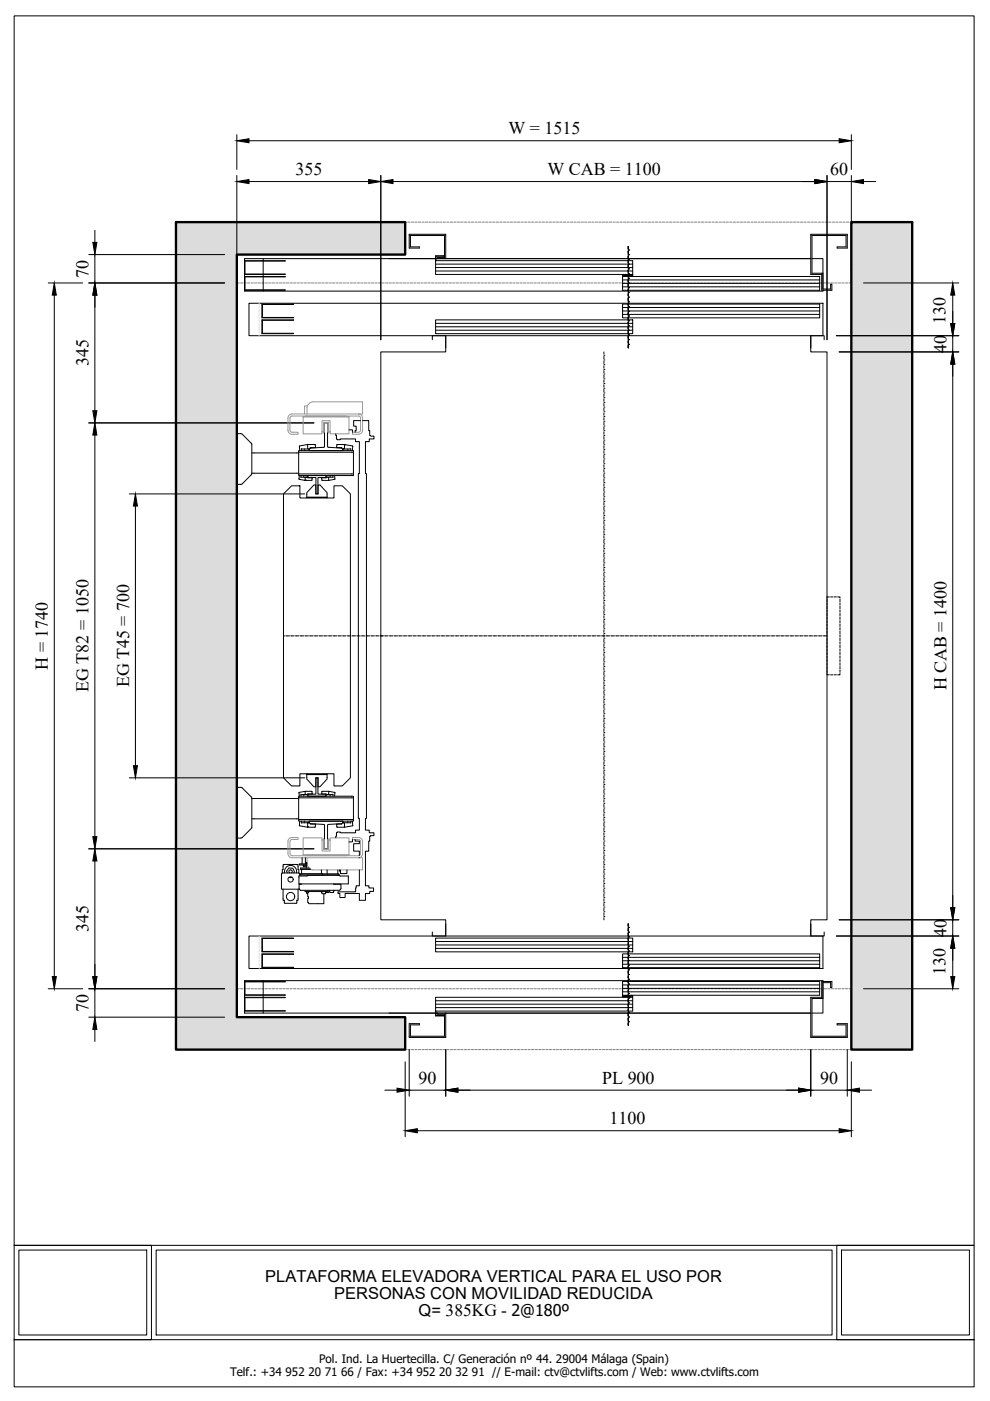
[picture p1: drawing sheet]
<svg xmlns="http://www.w3.org/2000/svg" width="210mm" height="297mm" viewBox="0 0 210 297" stroke-linecap="round" stroke-linejoin="round" font-family="sans-serif">
<!-- layer: AUX-0 -->
<g fill="none" stroke="#808080" stroke-width=".21">
<path d="M50.2 59.7v.3h.5M50.2 54.5v.5M50.2 55.2v.5M50.2 56v.5M50.2 56.7v.5M50.2 57.5v.5M50.2 58.2v.5M50.2 59v.5M50.7 54h-.5v.2M50.9 54h.5M51 60h.5M51.7 54h.5"/>
<path d="M51.7 60h.5M52.4 54h.5M52.5 60h.5M53.2 54h.5M53.2 60h.5M53.9 54h.5M54 60h.5M54.7 54h.5M54.7 60h.5M55.4 54h.5M55.5 60h.5M56.2 54h.5"/>
<path d="M56.2 60h.5M56.9 54h.5M57 60h.5M57.7 54h.5M57.7 60h.5M58.4 54h.5M58.5 60h.5M59.2 54h.5M59.2 60h.5M59.9 54h.5M60 60h.5M60.7 54h.5"/>
<path d="M60.7 60h.5M61.4 54h.5M61.5 60h.5M62.2 54h.5M62.2 60h.5M62.9 54h.5M63 60h.5M63.7 54h.5M63.7 60h.5M64.4 54h.5M64.5 60h.5M65.2 54h.5"/>
<path d="M65.2 60h.5M65.9 54h.5M66 60h.5M66.7 54h.5M66.7 60h.5M67.4 54h.5M67.5 60h.5M68.2 54h.5M68.2 60h.5M68.9 54h.5M69 60h.5M69.7 54h.5"/>
<path d="M69.7 60h.5M70.4 54h.5M70.5 60h.5M71.2 54h.5M71.2 60h.5M71.9 54h.5M72 60h.5M72.7 54h.5M72.7 60h.5M73.4 54h.5M73.5 60h.5M74.2 54h.5"/>
<path d="M74.2 60h.5M74.9 54h.5M75 60h.5M75.7 54h.5M75.7 60h.5M76.4 54h.5M76.5 60h.5M77.2 54h.5M77.2 60h.5M77.9 54h.5M78 60h.5M78.7 54h.5"/>
<path d="M78.7 60h.5M79.4 54h.5M79.5 60h.5M80.2 54h.5M80.2 60h.5M80.9 54h.5M81 60h.5M81.7 54h.5M81.7 60h.5M82.4 54h.5M82.5 60h.5M83.2 54h.5"/>
<path d="M83.2 60h.5M83.9 54h.5M84 60h.5M84.7 54h.5M84.7 60h.5M85.5 60h.5M85.9 47.7v.5M85.9 48.4v.5M85.9 49.2v.5M85.9 49.9v.5M85.9 50.7v.5M85.9 51.4v.5"/>
<path d="M85.9 52.2v.5M85.9 52.9v.5M85.9 53.7v.3h-.5M86.2 47.1h-.3v.3M86.2 60h.5M86.4 47.1h.6M87 60h.5M87.2 47.1h.5M87.7 60h.5M88 47.1h.5M88.5 60h.5M88.7 47.1h.5"/>
<path d="M89.2 60h.5M89.5 47.1h.5M90 60h.5M90.2 47.1h.5M90.7 60h.5M91 47.1h.5M91.5 60h.5M91.7 47.1h.5M92.2 60h.5M92.5 47.1h.5M93 60h.5M93.2 47.1h.5"/>
<path d="M93.7 60h.5M94 47.1h.5M94.5 60h.5M94.7 47.1h.5M95.2 60h.5M95.5 47.1h.5M96 60h.5M96.2 47.1h.5M96.7 60h.5M97 47.1h.5M97.5 60h.5M97.7 47.1h.5"/>
<path d="M98.2 60h.5M98.5 47.1h.5M99 60h.5M99.2 47.1h.5M99.7 60h.5M100 47.1h.5M100.5 60h.5M100.7 47.1h.5M101.2 60h.5M101.5 47.1h.5M102 60h.5M102.2 47.1h.5"/>
<path d="M102.7 60h.5M103 47.1h.5M103.5 60h.5M103.7 47.1h.5M104.2 60h.5M104.5 47.1h.5M105 60h.5M105.2 47.1h.5M105.7 60h.5M105.9 47.1h.6M106.5 60h.5M106.7 47.1h.5"/>
<path d="M107.2 60h.5M107.5 47.1h.4M108 60h.5M108.2 47.1h.5M108.7 60h.5M109 47.1h.5M109.5 60h.5M109.7 47.1h.5M110.2 60h.5M110.5 47.1h.5M111 60h.5M111.2 47.1h.5"/>
<path d="M111.7 60h.5M112 47.1h.5M112.5 60h.5M112.7 47.1h.5M113.2 60h.5M113.5 47.1h.5M114 60h.5M114.2 47.1h.5M114.7 60h.5M115 47.1h.5M115.5 60h.5M115.7 47.1h.5"/>
<path d="M116.2 60h.5M116.5 47.1h.5M117 60h.5M117.2 47.1h.5M117.7 60h.5M118 47.1h.5M118.5 60h.5M118.7 47.1h.5M119.2 60h.5M119.5 47.1h.5M120 60h.5M120.2 47.1h.5"/>
<path d="M120.7 60h.5M121 47.1h.5M121.5 60h.5M121.7 47.1h.5M122.2 60h.5M122.5 47.1h.5M123 60h.5M123.2 47.1h.5M123.7 60h.5M124 47.1h.5M124.5 60h.5M124.7 47.1h.5"/>
<path d="M125.2 60h.5M125.5 47.1h.5M126 60h.5M126.2 47.1h.5M126.7 60h.5M127 47.1h.5M127.5 60h.5M127.7 47.1h.5M128.2 60h.5M128.4 47.1h.6M129 60h.5M129.2 47.1h.5"/>
<path d="M129.7 60h.5M130 47.1h.5M130.5 60h.5M130.7 47.1h.5M131.2 60h.5M131.5 47.1h.5M132 60h.5M132.2 47.1h.5M132.7 60h.5M133 47.1h.5M133.5 60h.5M133.7 47.1h.5"/>
<path d="M134.2 60h.5M134.5 47.1h.5M135 60h.5M135.2 47.1h.5M135.7 60h.5M136 47.1h.5M136.5 60h.5M136.7 47.1h.5M137.2 60h.5M137.5 47.1h.5M138 60h.5M138.2 47.1h.5"/>
<path d="M138.7 60h.5M139 47.1h.5M139.5 60h.5M139.7 47.1h.5M140.2 60h.5M140.5 47.1h.5M141 60h.5M141.2 47.1h.5M141.7 60h.5M142 47.1h.5M142.5 60h.5M142.7 47.1h.5"/>
<path d="M143.2 60h.5M143.5 47.1h.5M144 60h.5M144.2 47.1h.5M144.7 60h.5M145 47.1h.5M145.5 60h.5M145.7 47.1h.5M146.2 60h.5M146.5 47.1h.5M147 60h.5M147.2 47.1h.5"/>
<path d="M147.7 60h.5M148 47.1h.5M148.5 60h.5M148.7 47.1h.5M149.2 60h.5M149.5 47.1h.5M150 60h.5M150.2 47.1h.5M150.7 60h.5M151 47.1h.5M151.5 60h.5M151.7 47.1h.5"/>
<path d="M152.2 60h.5M152.5 47.1h.5M153 60h.5M153.2 47.1h.5M153.7 60h.5M154 47.1h.5M154.5 60h.5M154.7 47.1h.5M155.2 60h.5M155.5 47.1h.5M156 60h.5M156.2 47.1h.5"/>
<path d="M156.7 60h.5M157 47.1h.5M157.5 60h.5M157.7 47.1h.5M158.2 60h.5M158.5 47.1h.5M159 60h.5M159.2 47.1h.5M159.7 60h.5M160 47.1h.5M160.5 60h.5M160.7 47.1h.5"/>
<path d="M161.2 60h.5M161.5 47.1h.5M162 60h.5M162.2 47.1h.5M162.7 60h.5M163 47.1h.5M163.5 60h.5M163.7 47.1h.5M164.2 60h.5M164.5 47.1h.5M165 60h.5M165.2 47.1h.5"/>
<path d="M165.7 60h.5M166 47.1h.5M166.5 60h.5M166.7 47.1h.5M167.2 60h.5M167.5 47.1h.5M168 60h.5M168.2 47.1h.5M168.7 60h.5M169 47.1h.5M169.5 60h.5M169.7 47.1h.5"/>
<path d="M170.2 60h.5M170.5 47.1h.5M171 60h.5M171.2 47.1h.5M171.7 60h.5M172 47.1h.5M172.5 60h.5M172.7 47.1h.5M173.2 60h.5M173.5 47.1h.5M174 60h.5M174.2 47.1h.5"/>
<path d="M174.7 60h.5M175 47.1h.5M175.5 60h.5M175.7 47.1h.5M176.2 60h.5M176.5 47.1h.5M177 60h.5M177.2 47.1h.5M177.7 60h.5M178 47.1h.5M178.5 60h.5M178.7 47.1h.5"/>
<path d="M179.2 60h.5M179.5 47.1h.5M180.2 47.1h.3v.3M180.5 59.7v.3h-.5M180.5 47.7v.5M180.5 48.4v.5M180.5 49.2v.5M180.5 49.9v.5M180.5 50.7v.5M180.5 51.4v.5M180.5 52.2v.5M180.5 52.9v.5"/>
<path d="M180.5 53.7v.5M180.5 54.4v.5M180.5 55.2v.5M180.5 55.9v.5M180.5 56.7v.5M180.5 57.4v.5M180.5 58.2v.5M180.5 58.9v.5M50.2 215.4v.3h.5M50.2 210.1v.5M50.2 210.9v.5M50.2 211.6v.5"/>
<path d="M50.2 212.4v.5M50.2 213.2v.4M50.2 213.9v.5M50.2 214.6v.6M50.7 209.6h-.5v.3M50.9 215.7h.5M51 209.6h.5M51.7 215.7h.5M51.7 209.6h.5M52.4 215.7h.5M52.5 209.6h.5M53.2 215.7h.5"/>
<path d="M53.2 209.6h.5M53.9 215.7h.5M54 209.6h.5M54.7 215.7h.5M54.7 209.6h.5M55.4 215.7h.5M55.5 209.6h.5M56.2 215.7h.5M56.2 209.6h.5M56.9 215.7h.5M57 209.6h.5M57.7 215.7h.5"/>
<path d="M57.7 209.6h.5M58.4 215.7h.5M58.5 209.6h.5M59.2 215.7h.5M59.2 209.6h.5M59.9 215.7h.5M60 209.6h.5M60.7 215.7h.5M60.7 209.6h.5M61.4 215.7h.5M61.5 209.6h.5M62.2 215.7h.5"/>
<path d="M62.2 209.6h.5M62.9 215.7h.5M63 209.6h.5M63.7 215.7h.5M63.7 209.6h.5M64.4 215.7h.5M64.5 209.6h.5M65.2 215.7h.5M65.2 209.6h.5M65.9 215.7h.5M66 209.6h.5M66.7 215.7h.5"/>
<path d="M66.7 209.6h.5M67.4 215.7h.5M67.5 209.6h.5M68.2 215.7h.5M68.2 209.6h.5M68.9 215.7h.5M69 209.6h.5M69.7 215.7h.5M69.7 209.6h.5M70.4 215.7h.5M70.5 209.6h.5M71.2 215.7h.5"/>
<path d="M71.2 209.6h.5M71.9 215.7h.5M72 209.6h.5M72.7 215.7h.5M72.7 209.6h.5M73.4 215.7h.5M73.5 209.6h.5M74.2 215.7h.5M74.2 209.6h.5M74.9 215.7h.5M75 209.6h.5M75.7 215.7h.5"/>
<path d="M75.7 209.6h.5M76.4 215.7h.5M76.5 209.6h.5M77.2 215.7h.5M77.2 209.6h.5M77.9 215.7h.5M78 209.6h.5M78.7 215.7h.5M78.7 209.6h.5M79.4 215.7h.5M79.5 209.6h.5M80.2 215.7h.5"/>
<path d="M80.2 209.6h.5M80.9 215.7h.5M81 209.6h.5M81.7 215.7h.5M81.7 209.6h.5M82.4 215.7h.5M82.5 209.6h.5M83.2 215.7h.5M83.2 209.6h.5M83.9 215.7h.5M84 209.6h.5M84.7 215.7h.5"/>
<path d="M84.7 209.6h.5M85.4 215.7h.5v.3M85.5 209.6h.5M85.9 216.2v.5M85.9 217v.5M85.9 217.7v.5M85.9 218.5v.5M85.9 219.2v.5M85.9 220v.5M86.2 209.6h.5M87 209.6h.5M87.7 209.6h.5"/>
<path d="M88.5 209.6h.5M89.2 209.6h.5M90 209.6h.5M90.7 209.6h.5M91.5 209.6h.5M92.2 209.6h.5M93 209.6h.5M93.7 209.6h.5M94.5 209.6h.5M95.2 209.6h.5M96 209.6h.5M96.7 209.6h.5"/>
<path d="M97.5 209.6h.5M98.2 209.6h.5M99 209.6h.5M99.7 209.6h.5M100.5 209.6h.5M101.2 209.6h.5M102 209.6h.5M102.7 209.6h.5M103.5 209.6h.5M104.2 209.6h.5M105 209.6h.5M105.7 209.6h.5"/>
<path d="M106.5 209.6h.5M107.2 209.6h.5M108 209.6h.5M108.7 209.6h.5M109.5 209.6h.5M110.2 209.6h.5M111 209.6h.5M111.7 209.6h.5M112.5 209.6h.5M113.2 209.6h.5M114 209.6h.5M114.7 209.6h.5"/>
<path d="M115.5 209.6h.5M116.2 209.6h.5M117 209.6h.5M117.7 209.6h.5M118.5 209.6h.5M119.2 209.6h.5M120 209.6h.5M120.7 209.6h.5M121.5 209.6h.5M122.2 209.6h.5M123 209.6h.5M123.7 209.6h.5"/>
<path d="M124.5 209.6h.5M125.2 209.6h.5M126 209.6h.5M126.7 209.6h.5M127.5 209.6h.5M128.2 209.6h.5M129 209.6h.5M129.7 209.6h.5M130.5 209.6h.5M131.2 209.6h.5M132 209.6h.5M132.7 209.6h.5"/>
<path d="M133.5 209.6h.5M134.2 209.6h.5M135 209.6h.5M135.7 209.6h.5M136.5 209.6h.5M137.2 209.6h.5M138 209.6h.5M138.7 209.6h.5M139.5 209.6h.5M140.2 209.6h.5M141 209.6h.5M141.7 209.6h.5"/>
<path d="M142.5 209.6h.5M143.2 209.6h.5M144 209.6h.5M144.7 209.6h.5M145.5 209.6h.5M146.2 209.6h.5M147 209.6h.5M147.7 209.6h.5M148.5 209.6h.5M149.2 209.6h.5M150 209.6h.5M150.7 209.6h.5"/>
<path d="M151.5 209.6h.5M152.2 209.6h.5M153 209.6h.5M153.7 209.6h.5M154.5 209.6h.5M155.2 209.6h.5M156 209.6h.5M156.7 209.6h.5M157.5 209.6h.5M158.2 209.6h.5M159 209.6h.5M159.7 209.6h.5"/>
<path d="M160.5 209.6h.5M161.2 209.6h.5M162 209.6h.5M162.7 209.6h.5M163.5 209.6h.5M164.2 209.6h.5M165 209.6h.5M165.7 209.6h.5M166.5 209.6h.5M167.2 209.6h.5M168 209.6h.5M168.7 209.6h.5"/>
<path d="M169.5 209.6h.5M170.2 209.6h.5M171 209.6h.5M171.7 209.6h.5M172.5 209.6h.5M173.2 209.6h.5M174 209.6h.5M174.7 209.6h.5M175.5 209.6h.5M176.2 209.6h.5M177 209.6h.5M177.7 209.6h.5"/>
<path d="M178.5 209.6h.5M179.2 209.6h.5M180 209.6h.5v.4M180.5 210.2v.5M180.5 211v.5M180.5 211.7v.5M180.5 212.5v.5M180.5 213.2v.5M180.5 214v.5M180.5 214.7v.5M180.5 215.5v.5M180.5 216.2v.5"/>
<path d="M180.5 217v.5M180.5 217.7v.5M180.5 218.5v.5M180.5 219.2v.5M180.5 220v.5M85.9 222.2v.3h.3M85.9 220.7v.5M85.9 221.5v.5M86.4 222.5h.6M87.2 222.5h.5M88 222.5h.5M88.7 222.5h.5"/>
<path d="M89.5 222.5h.5M90.2 222.5h.5M91 222.5h.5M91.7 222.5h.5M92.5 222.5h.5M93.2 222.5h.5M94 222.5h.5M94.7 222.5h.5M95.5 222.5h.5M96.2 222.5h.5M97 222.5h.5M97.7 222.5h.5"/>
<path d="M98.5 222.5h.5M99.2 222.5h.5M100 222.5h.5M100.7 222.5h.5M101.5 222.5h.5M102.2 222.5h.5M103 222.5h.5M103.7 222.5h.5M104.5 222.5h.5M105.2 222.5h.5M105.9 222.5h.6M106.7 222.5h.5"/>
<path d="M107.5 222.5h.4M108.2 222.5h.5M109 222.5h.5M109.7 222.5h.5M110.5 222.5h.5M111.2 222.5h.5M112 222.5h.5M112.7 222.5h.5M113.5 222.5h.5M114.2 222.5h.5M115 222.5h.5M115.7 222.5h.5"/>
<path d="M116.5 222.5h.5M117.2 222.5h.5M118 222.5h.5M118.7 222.5h.5M119.5 222.5h.5M120.2 222.5h.5M121 222.5h.5M121.7 222.5h.5M122.5 222.5h.5M123.2 222.5h.5M124 222.5h.5M124.7 222.5h.5"/>
<path d="M125.5 222.5h.5M126.2 222.5h.5M127 222.5h.5M127.7 222.5h.5M128.4 222.5h.6M129.2 222.5h.5M130 222.5h.5M130.7 222.5h.5M131.5 222.5h.5M132.2 222.5h.5M133 222.5h.5M133.7 222.5h.5"/>
<path d="M134.5 222.5h.5M135.2 222.5h.5M136 222.5h.5M136.7 222.5h.5M137.5 222.5h.5M138.2 222.5h.5M139 222.5h.5M139.7 222.5h.5M140.5 222.5h.5M141.2 222.5h.5M142 222.5h.5M142.7 222.5h.5"/>
<path d="M143.5 222.5h.5M144.2 222.5h.5M145 222.5h.5M145.7 222.5h.5M146.5 222.5h.5M147.2 222.5h.5M148 222.5h.5M148.7 222.5h.5M149.5 222.5h.5M150.2 222.5h.5M151 222.5h.5M151.7 222.5h.5"/>
<path d="M152.5 222.5h.5M153.2 222.5h.5M154 222.5h.5M154.7 222.5h.5M155.5 222.5h.5M156.2 222.5h.5M157 222.5h.5M157.7 222.5h.5M158.5 222.5h.5M159.2 222.5h.5M160 222.5h.5M160.7 222.5h.5"/>
<path d="M161.5 222.5h.5M162.2 222.5h.5M163 222.5h.5M163.7 222.5h.5M164.5 222.5h.5M165.2 222.5h.5M166 222.5h.5M166.7 222.5h.5M167.5 222.5h.5M168.2 222.5h.5M169 222.5h.5M169.7 222.5h.5"/>
<path d="M170.5 222.5h.5M171.2 222.5h.5M172 222.5h.5M172.7 222.5h.5M173.5 222.5h.5M174.2 222.5h.5M175 222.5h.5M175.7 222.5h.5M176.5 222.5h.5M177.2 222.5h.5M178 222.5h.5M178.7 222.5h.5"/>
<path d="M179.5 222.5h.5M180.5 222.2v.3h-.3M180.5 220.7v.5M180.5 221.5v.5"/>
</g>
<!-- layer: CABINA -->
<g fill="none" stroke="#000" stroke-width=".21">
<path d="M91.7 72v-.8h2.8v3.4h-13.8v120.4h13.8v3.5h-2.8v-.9M174.7 72v-.8h-2.8v3.4h3.4v120.4h-3.4v3.5h2.8v-.9M175.3 127.1v.5M175.3 127.8v.5M175.3 128.6v.5M175.3 129.3v.5M175.3 130.1v.5M175.3 130.8v.5M175.3 131.6v.5M175.3 132.3v.5M175.3 133.1v.5M175.3 133.8v.5"/>
<path d="M175.3 134.6v.5M175.3 135.3v.5M175.3 136.1v.5M175.3 136.8v.5M175.3 137.6v.5M175.3 138.3v.5M175.3 139.1v.5M175.3 139.8v.5M175.8 126.6h-.5v.2M176.1 126.6h.5M176.8 126.6h.5M177.6 126.6h.5v.2"/>
<path d="M178.1 127.1v.5M178.1 127.8v.5M178.1 128.6v.5M178.1 129.3v.5M178.1 130.1v.5M178.1 130.8v.5M178.1 131.6v.5M178.1 132.3v.5M178.1 133.1v.5M178.1 133.8v.5M178.1 134.6v.5M178.1 135.3v.5"/>
<path d="M178.1 136.1v.5M178.1 136.8v.5M178.1 137.6v.5M178.1 138.3v.5M178.1 139.1v.5M178.1 139.8v.5M175.3 142.8v.3h.5M175.3 140.6v.5M175.3 141.3v.5M175.3 142.1v.5M176.1 143.1h.5M176.8 143.1h.5"/>
<path d="M178.1 142.8v.3h-.5M178.1 140.6v.5M178.1 141.3v.5M178.1 142.1v.5"/>
</g>
<!-- layer: SOMBREADO -->
<g fill="#dcdcdc" stroke="#dcdcdc" stroke-width=".21">
<path d="M37.3 47.1l48.6 6.9v-6.9zM37.3 47.1l48.6 6.9h-48.6z"/>
<path d="M180.5 47.1l12.9 12.9v-12.9zM180.5 47.1l12.9 12.9h-12.9z"/>
<path d="M180.5 60l12.9 149.6v-149.6zM180.5 60l12.9 149.6h-12.9z"/>
<path d="M37.3 54l12.9 161.7v-161.7zM37.3 54l12.9 161.7h-12.9z"/>
<path d="M180.5 209.6l12.9 12.9v-12.9zM180.5 209.6l12.9 12.9h-12.9z"/>
<path d="M37.3 215.7l48.6 6.8v-6.8zM37.3 215.7l48.6 6.8h-48.6z"/>
</g>
<!-- layer: MUROS -->
<path d="M37.3 47.1h48.6v6.9h-35.7v161.7h35.7v6.8h-48.6zM180.5 47.1h12.9v175.4h-12.9z" fill="none" stroke="#000" stroke-width=".5"/>
<!-- layer: EJES -->
<g fill="none" stroke="#000" stroke-width=".21">
<path d="M133.2 59h.1M133.2 58h.1M133.2 57h.1M133.2 56h.1M133.2 55h.1M133.2 54h.1M133.2 53h.1M133.2 52.3v.5M133.2 53.3v.5M133.2 54.3v.5M133.2 55.3v.5M133.2 56.3v.5"/>
<path d="M133.2 57.3v.5M133.2 58.3v.5M133.2 59.3v.5M128 79.3h.1M128 78.3h.1M128 77.3h.1M128 76.3h.1M128 75.3h.1M128 74.6v.5M128 75.6v.5M128 76.6v.5M128 77.6v.5"/>
<path d="M128 78.6v.5M128 79.6v.5M133.2 73h.1M133.2 72h.1M133.2 71h.1M133.2 70h.1M133.2 69h.1M133.2 68h.1M133.2 67h.1M133.2 66h.1M133.2 65h.1M133.2 64h.1"/>
<path d="M133.2 63h.1M133.2 62h.1M133.2 61h.1M133.2 60h.1M133.2 60.3v.5M133.2 61.3v.5M133.2 62.3v.5M133.2 63.3v.5M133.2 64.3v.5M133.2 65.3v.5M133.2 66.3v.5M133.2 67.3v.5"/>
<path d="M133.2 68.3v.5M133.2 69.3v.5M133.2 70.3v.5M133.2 71.3v.5M133.2 72.3v.5M133.2 73.3v.5M128 99.3h.1M128 98.3h.1M128 97.3h.1M128 96.3h.1M128 95.3h.1M128 94.3h.1"/>
<path d="M128 93.3h.1M128 92.3h.1M128 91.3h.1M128 90.3h.1M128 89.3h.1M128 88.3h.1M128 87.3h.1M128 86.3h.1M128 85.3h.1M128 84.3h.1M128 83.3h.1M128 82.3h.1"/>
<path d="M128 81.3h.1M128 80.3h.1M128 80.6v.5M128 81.6v.5M128 82.6v.5M128 83.6v.5M128 84.6v.5M128 85.6v.5M128 86.6v.5M128 87.6v.5M128 88.6v.5M128 89.6v.5"/>
<path d="M128 90.6v.5M128 91.6v.5M128 92.6v.5M128 93.6v.5M128 94.6v.5M128 95.6v.5M128 96.6v.5M128 97.6v.5M128 98.6v.5M128 99.6v.5M128 119.3h.1M128 118.3h.1"/>
<path d="M128 117.3h.1M128 116.3h.1M128 115.3h.1M128 114.3h.1M128 113.3h.1M128 112.3h.1M128 111.3h.1M128 110.3h.1M128 109.3h.1M128 108.3h.1M128 107.3h.1M128 106.3h.1"/>
<path d="M128 105.3h.1M128 104.3h.1M128 103.3h.1M128 102.3h.1M128 101.3h.1M128 100.3h.1M128 100.6v.5M128 101.6v.5M128 102.6v.5M128 103.6v.5M128 104.6v.5M128 105.6v.5"/>
<path d="M128 106.6v.5M128 107.6v.5M128 108.6v.5M128 109.6v.5M128 110.6v.5M128 111.6v.5M128 112.6v.5M128 113.6v.5M128 114.6v.5M128 115.6v.5M128 116.6v.5M128 117.6v.5"/>
<path d="M128 118.6v.5M128 119.6v.5M60.1 134.8h.3M60.6 134.8h.1M60.9 134.8h.5M61.6 134.8h.1M61.9 134.8h.5M62.6 134.8h.1M62.9 134.8h.5M63.6 134.8h.1M63.9 134.8h.5M64.6 134.8h.1"/>
<path d="M64.9 134.8h.5M65.6 134.8h.1M65.9 134.8h.5M66.6 134.8h.1M66.9 134.8h.5M67.6 134.8h.1M67.9 134.8h.5M68.6 134.8h.1M68.9 134.8h.5M69.6 134.8h.1M69.9 134.8h.5M70.6 134.8h.1"/>
<path d="M70.9 134.8h.5M71.6 134.8h.1M71.9 134.8h.5M72.6 134.8h.1M72.9 134.8h.5M73.6 134.8h.1M73.9 134.8h.5M74.6 134.8h.1M74.9 134.8h.5M75.6 134.8h.1M75.9 134.8h.5M76.6 134.8h.1"/>
<path d="M76.9 134.8h.5M77.6 134.8h.1M77.9 134.8h.5M78.6 134.8h.1M78.9 134.8h.5M79.6 134.8h.1M79.9 134.8h.5M80.6 134.8h.1M80.7 134.8h.6M81.5 134.8h.1M81.8 134.8h.5M82.5 134.8h.1"/>
<path d="M82.8 134.8h.5M83.5 134.8h.1M83.8 134.8h.5M84.5 134.8h.1M84.8 134.8h.5M85.5 134.8h.1M85.8 134.8h.5M86.5 134.8h.1M86.8 134.8h.5M87.5 134.8h.1M87.8 134.8h.5M88.5 134.8h.1"/>
<path d="M88.8 134.8h.5M89.5 134.8h.1M89.8 134.8h.5M90.5 134.8h.1M90.8 134.8h.5M91.5 134.8h.1M91.8 134.8h.5M92.5 134.8h.1M92.8 134.8h.5M93.5 134.8h.1M93.8 134.8h.5M94.5 134.8h.1"/>
<path d="M94.8 134.8h.5M95.5 134.8h.1M95.8 134.8h.5M96.5 134.8h.1M96.8 134.8h.5M97.5 134.8h.1M97.8 134.8h.5M98.5 134.8h.1M98.8 134.8h.5M99.5 134.8h.1M99.8 134.8h.5M100.5 134.8h.1"/>
<path d="M100.8 134.8h.5M101.5 134.8h.1M101.8 134.8h.5M102.5 134.8h.1M102.8 134.8h.5M103.5 134.8h.1M103.8 134.8h.5M104.5 134.8h.1M104.8 134.8h.5M105.5 134.8h.1M105.8 134.8h.5M106.5 134.8h.1"/>
<path d="M106.8 134.8h.5M107.5 134.8h.1M107.8 134.8h.5M108.5 134.8h.1M108.8 134.8h.5M109.5 134.8h.1M109.8 134.8h.5M110.5 134.8h.1M110.8 134.8h.5M111.5 134.8h.1M111.8 134.8h.5M112.5 134.8h.1"/>
<path d="M112.8 134.8h.5M113.5 134.8h.1M113.8 134.8h.5M114.5 134.8h.1M114.8 134.8h.5M115.5 134.8h.1M115.8 134.8h.5M116.5 134.8h.1M116.8 134.8h.5M117.5 134.8h.1M117.8 134.8h.5M118.5 134.8h.1"/>
<path d="M118.8 134.8h.5M119.5 134.8h.1M119.8 134.8h.5M120.5 134.8h.1M120.8 134.8h.5M121.5 134.8h.1M121.8 134.8h.5M122.5 134.8h.1M122.8 134.8h.5M123.5 134.8h.1M123.8 134.8h.5M124.5 134.8h.1"/>
<path d="M124.8 134.8h.5M125.5 134.8h.1M125.8 134.8h.5M126.5 134.8h.1M126.8 134.8h.5M127.5 134.8h.1M127.8 134.8h.5M128 139.3h.1M128 138.3h.1M128 137.3h.1M128 136.3h.1M128 135.3h.1"/>
<path d="M128 134.3h.1M128 133.3h.1M128 132.3h.1M128 131.3h.1M128 130.3h.1M128 129.3h.1M128 128.3h.1M128 127.3h.1M128 126.3h.1M128 125.3h.1M128 124.3h.1M128 123.3h.1"/>
<path d="M128 122.3h.1M128 121.3h.1M128 120.3h.1M128 120.6v.5M128 121.6v.5M128 122.6v.5M128 123.6v.5M128 124.6v.5M128 125.6v.5M128 126.6v.5M128 127.6v.5M128 128.6v.5"/>
<path d="M128 129.6v.5M128 130.6v.5M128 131.6v.5M128 132.6v.5M128 133.6v.5M128 134.6v.5M128 135.6v.5M128 136.6v.5M128 137.6v.5M128 138.6v.5M128 139.6v.5M128.5 134.8h.1"/>
<path d="M128.8 134.8h.5M129.5 134.8h.1M129.8 134.8h.5M130.5 134.8h.1M130.8 134.8h.5M131.5 134.8h.1M131.8 134.8h.5M132.5 134.8h.1M132.8 134.8h.5M133.5 134.8h.1M133.8 134.8h.5M134.5 134.8h.1"/>
<path d="M134.8 134.8h.5M135.5 134.8h.1M135.8 134.8h.5M136.5 134.8h.1M136.8 134.8h.5M137.5 134.8h.1M137.8 134.8h.5M138.5 134.8h.1M138.8 134.8h.5M139.5 134.8h.1M139.8 134.8h.5M140.5 134.8h.1"/>
<path d="M140.8 134.8h.5M141.5 134.8h.1M141.8 134.8h.5M142.5 134.8h.1M142.8 134.8h.5M143.5 134.8h.1M143.8 134.8h.5M144.5 134.8h.1M144.8 134.8h.5M145.5 134.8h.1M145.8 134.8h.5M146.5 134.8h.1"/>
<path d="M146.8 134.8h.5M147.5 134.8h.1M147.8 134.8h.5M148.5 134.8h.1M148.8 134.8h.5M149.5 134.8h.1M149.8 134.8h.5M150.5 134.8h.1M150.8 134.8h.5M151.5 134.8h.1M151.8 134.8h.5M152.5 134.8h.1"/>
<path d="M152.8 134.8h.5M153.5 134.8h.1M153.8 134.8h.5M154.5 134.8h.1M154.8 134.8h.5M155.5 134.8h.1M155.8 134.8h.5M156.5 134.8h.1M156.8 134.8h.5M157.5 134.8h.1M157.8 134.8h.5M158.5 134.8h.1"/>
<path d="M158.8 134.8h.5M159.5 134.8h.1M159.8 134.8h.5M160.5 134.8h.1M160.8 134.8h.5M161.5 134.8h.1M161.8 134.8h.5M162.5 134.8h.1M162.8 134.8h.5M163.5 134.8h.1M163.8 134.8h.5M164.5 134.8h.1"/>
<path d="M164.8 134.8h.5M165.5 134.8h.1M165.8 134.8h.5M166.5 134.8h.1M166.8 134.8h.5M167.5 134.8h.1M167.8 134.8h.5M168.5 134.8h.1M168.8 134.8h.5M169.5 134.8h.1M169.8 134.8h.5M170.5 134.8h.1"/>
<path d="M170.8 134.8h.5M171.5 134.8h.1M171.8 134.8h.5M172.5 134.8h.1M172.8 134.8h.5M173.5 134.8h.1M173.8 134.8h.5M174.5 134.8h.1M174.8 134.8h.5M128 159.3h.1M128 158.3h.1M128 157.3h.1"/>
<path d="M128 156.3h.1M128 155.3h.1M128 154.3h.1M128 153.3h.1M128 152.3h.1M128 151.3h.1M128 150.3h.1M128 149.3h.1M128 148.3h.1M128 147.3h.1M128 146.3h.1M128 145.3h.1"/>
<path d="M128 144.3h.1M128 143.3h.1M128 142.3h.1M128 141.3h.1M128 140.3h.1M128 140.6v.5M128 141.6v.5M128 142.6v.5M128 143.6v.5M128 144.6v.5M128 145.6v.5M128 146.6v.5"/>
<path d="M128 147.6v.5M128 148.6v.5M128 149.6v.5M128 150.6v.5M128 151.6v.5M128 152.6v.5M128 153.6v.5M128 154.6v.5M128 155.6v.5M128 156.6v.5M128 157.6v.5M128 158.6v.5"/>
<path d="M128 159.6v.5M128 179.3h.1M128 178.3h.1M128 177.3h.1M128 176.3h.1M128 175.3h.1M128 174.3h.1M128 173.3h.1M128 172.3h.1M128 171.3h.1M128 170.3h.1M128 169.3h.1"/>
<path d="M128 168.3h.1M128 167.3h.1M128 166.3h.1M128 165.3h.1M128 164.3h.1M128 163.3h.1M128 162.3h.1M128 161.3h.1M128 160.3h.1M128 160.6v.5M128 161.6v.5M128 162.6v.5"/>
<path d="M128 163.6v.5M128 164.6v.5M128 165.6v.5M128 166.6v.5M128 167.6v.5M128 168.6v.5M128 169.6v.5M128 170.6v.5M128 171.6v.5M128 172.6v.5M128 173.6v.5M128 174.6v.5"/>
<path d="M128 175.6v.5M128 176.6v.5M128 177.6v.5M128 178.6v.5M128 179.6v.5M128 194.3h.1M128 193.3h.1M128 192.3h.1M128 191.3h.1M128 190.3h.1M128 189.3h.1M128 188.3h.1"/>
<path d="M128 187.3h.1M128 186.3h.1M128 185.3h.1M128 184.3h.1M128 183.3h.1M128 182.3h.1M128 181.3h.1M128 180.3h.1M128 180.6v.5M128 181.6v.5M128 182.6v.5M128 183.6v.5"/>
<path d="M128 184.6v.5M128 185.6v.5M128 186.6v.5M128 187.6v.5M128 188.6v.5M128 189.6v.5M128 190.6v.5M128 191.6v.5M128 192.6v.5M128 193.6v.5M128 194.6v.4M133.2 196.6h.1"/>
<path d="M133.2 197.6h.1M133.2 198.6h.1M133.2 199.6h.1M133.2 195.9v.5M133.2 196.9v.5M133.2 197.9v.5M133.2 198.9v.5M133.2 199.9v.5M133.2 200.6h.1M133.2 201.6h.1M133.2 202.6h.1M133.2 203.6h.1"/>
<path d="M133.2 204.6h.1M133.2 205.6h.1M133.2 206.6h.1M133.2 207.6h.1M133.2 208.6h.1M133.2 209.6h.1M133.2 210.6h.1M133.2 211.6h.1M133.2 212.6h.1M133.2 213.6h.1M133.2 214.6h.1M133.2 215.6h.1"/>
<path d="M133.2 216.6h.1M133.2 200.9v.5M133.2 201.9v.5M133.2 202.9v.5M133.2 203.9v.5M133.2 204.9v.5M133.2 205.9v.5M133.2 206.9v.5M133.2 207.9v.5M133.2 208.9v.5M133.2 209.9v.5M133.2 210.9v.5"/>
<path d="M133.2 211.9v.5M133.2 212.9v.5M133.2 213.9v.5M133.2 214.9v.5M133.2 215.9v.5M133.2 216.9v.5"/>
</g>
<!-- layer: COTAS -->
<g fill="none" stroke="#000" stroke-width=".21">
<path d="M50.2 28.6v7.3M50.2 37.2v20.2M52.8 29.8h125.1M52.8 38.5h25.4M80.7 37.2v34.8M83.3 38.5h89.5M175.3 38.5h5.2M175.3 37.2v34.8M180.5 28.6v7.3M180.5 37.2v20.2M183.1 38.5h2.6M10.2 60h7.3"/>
<path d="M18.8 60h28.8M18.8 54h28.8M20.1 48.8v2.6M20.1 54v6M183.1 60h20.2M11.5 62.6v144.5M20.1 62.6v24.5M177.3 71.2h26M177.9 74.6h25.4M202 62.6v6M202 71.2v3.4M202 77.2v115.2"/>
<path d="M18.8 89.7h47.8M20.1 92.2v85.2M27.4 104.7h37.2M28.7 107.3v55M18.8 180h47.8M27.4 164.9h37.2M20.1 182.5v24.6M177.3 198.5h26M177.9 195h25.4M202 195v3.5M10.2 209.6h7.3M18.8 209.6h28.8"/>
<path d="M18.8 215.7h28.8M20.1 209.6v6.1M20.1 218.2v2.6M183.1 209.6h20.2M202 201v6.1M81.6 231.1h2.6M85.9 225.1v15.9M86.8 231.1h7.7M86.8 222.5v9.9M88.5 239.7h89.4M94.5 222.5v9.9M97.1 231.1h72.2"/>
<path d="M171.9 222.5v9.9M171.9 231.1h7.7M179.6 222.5v9.9M180.5 225.1v15.9M182.2 231.1h2.6"/>
</g>
<g fill="#000" stroke="#000" stroke-width=".21">
<path d="M50.2 29.8l2.6-.4v.9zM50.2 38.5l2.6-.4v.8zM78.2 38.1l2.5 .4-2.5 .4zM80.7 38.5l2.6-.4v.8zM172.8 38.1l2.5 .4-2.5 .4zM177.9 29.4l2.6 .4-2.6 .5zM180.5 38.5l2.6-.4v.8zM19.7 51.4h.8l-.4 2.6zM11.5 60l.4 2.6h-.8zM20.1 60l.4 2.6h-.8zM201.6 68.6h.8l-.4 2.6zM202 74.6l.4 2.6h-.8z"/>
<path d="M202 60l.4 2.6h-.8zM19.7 87.1h.8l-.4 2.6zM20.1 89.7l.4 2.5h-.8zM28.7 104.7l.4 2.6h-.8zM19.7 177.4h.8l-.4 2.6zM28.3 162.3h.8l-.4 2.6zM20.1 180l.4 2.5h-.8zM201.6 192.4h.8l-.4 2.6zM11.1 207.1h.8l-.4 2.5zM19.7 207.1h.8l-.4 2.5zM20.1 215.7l.4 2.5h-.8zM202 198.5l.4 2.5h-.8z"/>
<path d="M201.6 207.1h.8l-.4 2.5zM84.2 230.7l2.6 .4-2.6 .5zM85.9 239.7l2.6-.4v.9zM94.5 231.1l2.6-.4v.9zM169.3 230.7l2.6 .4-2.6 .5zM177.9 239.3l2.6 .4-2.6 .5zM179.6 231.1l2.6-.4v.9z"/>
</g>
<!-- layer: SOPORTES -->
<g fill="none" stroke="#000" stroke-width=".21">
<path d="M51.1 91.9h-.9v10.8h.9M51.1 91.9l2.2 2.1 .1 .3M53.4 96h9.9M53.4 94.3v6.1M63.3 95.5h11.6v.4h-11.6zM63.3 95.9v4.6M63.5 94.6h.1M63.5 94.6l.1 .9M63.9 95.1v.4M64.5 95.2v.3M65.2 94.2l-1.7 .4M65.6 95.2v.3"/>
<path d="M65.7 95.1l.1-.2h1.1l-.1-.6-1.6-.1v.9l.4 .1h-1.7M72.7 95.2v.3M73 94.3h.1M73 94.2l-1.5 .1-.1 .6h1.1v.2M73 94.3v.8l-.4 .1h1.8M73 94.3l1.8 .3M73.7 95.2v.3M74.4 95.1v.4M74.8 94.6l-.1 .9M74.8 94.6h.1M74.9 95.9v4.6M63.3 100.3l-9.9 .1-.1 .3-1.9 1.9-.3 .1"/>
<path d="M63.3 100.5h11.6v.3h-11.6zM63.4 101.5h.1M63.4 101.5l.1 .1M63.5 100.8l-.1 .7M63.8 101.2h1.3l-.4 .1v.6l-1.2-.3M63.8 100.8v.5M64.4 100.8v.4M64.7 101.8h.1M65.1 101.2l.2 .1h.8M65.3 100.8v.5M66.1 101.3v.5M66.1 101.8h.1"/>
<path d="M66.1 101.8l-1.4 .1M68.3 101.8h.1M69.1 101.3l.1-.1h.5v.7l-1.4-.1M69.1 101.3h-.9l.1 .5M69.1 100.8v.5M69.3 101.2h1.3M70 100.8v.4M70.6 100.8v.5M70.9 101.6l-1.2 .3M70.9 100.8l.1 .7M71 101.5l-.1 .1M71 101.5h.1"/>
<path d="M51.1 166.9h-.9v10.8h.9M51.1 166.9l.3 .2 2 2v6.3l-.1 .3-1.9 1.9-.3 .1M53.4 169.3h9.9M53.4 173.6h9.9M63.3 173.8h11.6v.3h-11.6zM63.3 168.8h11.6v.4h-11.6zM63.3 169.2v4.6M63.4 168.1h.1M63.4 168.1l.1 .7M63.4 168.1l1.3-.3v.6l.4 .1h-1.3M63.5 175h.1M63.5 175l1.7 .3"/>
<path d="M63.6 174.1l-.1 .9M63.8 168.4v.4M63.9 174.4h1.7l-.4 .1v.8M63.9 174.1v.4M64.4 168.5v.3M64.5 174.1v.3M64.7 167.8h1.4M65.2 175.3h.1M65.3 168.3v.5M65.6 174.1v.3M65.7 174.6l.1 .1h1.1l-.1 .7h-1.6M66.1 168.3h-.8l-.2 .2"/>
<path d="M66.1 167.9v.4M66.1 167.8v.1M68.3 167.8v.1M68.3 167.8h1.4v.6l-1.4-.1zM69.1 168.3v.5M69.3 168.5h1.3M69.7 167.8l1.3 .3M70 168.5v.3M70.6 168.4v.4M71 168.1h.1M71 168.1l-.1 .7M71.4 175.3h.1"/>
<path d="M72.5 174.6v.1h-1.1v.6M72.7 174.1v.3M73.7 174.1v.3M74.4 174.4h-1.8l.4 .1v.9l-1.6-.1M74.4 174.1v.4M74.7 174.1l.1 .9M74.8 175h.1M74.8 175l-1.8 .4M74.9 169.2v4.6"/>
</g>
<!-- layer: LIMITADOR LUEZAR LM12CD -->
<g fill="none" stroke="#000" stroke-width=".21">
<path d="M63.7 185.3v.2h4.7v-.2M63.7 184.3h.2M63.7 184.3h2.1M63.7 185.3h4.7M63.8 188.8h8.1M63.8 188.8h.1M63.9 187.4l-.5 .1 .1 1 .3 .3M63.9 185.3h-.2M63.9 184.3v1M63.9 184.3h2M63.9 185.3h4.3M64.1 181.9v1.3"/>
<path d="M64.4 183.4h.1M64.7 188.8v.2h4.7v-.2M64.7 181.9v1.3M64.9 183.4h-.6v.3h.6M64.9 183.4v.6M65 189l.1 .5h.2M65.1 182.8l-.2 .2 .2 .1-1.6 .1v.2h1.6M65.3 185.6h6.6M65.3 185.6l-.2 .1h-1.7v1.7h10.5v-1.7h-1.8l-.2-.1M65.3 185.5v.1M65.5 189l-.2 .2v.9h.1v.4h-.1v.9l.2 .2h3.2v-2.1M65.5 184h-1.8v.3"/>
<path d="M68.2 184.4v.9h.2M68.2 189l.1 .5h.7v-.3M68.4 185.3h3.3h.2v.3M68.4 185.3h3.5M69.1 189l-.1 .2M69.4 184.4v.9M69.8 188.8v.1M69.8 188.9l-.1 .3h-.7M69.9 188.8h-.1M70.7 188.8v.4h-.8l-.1-.3M70.8 187.4l1.5 .1-.1 1-.3 .3M71.6 184.4v.9"/>
<path d="M71.9 188.8h.1M72 184.4v.2l.2 .1M72.2 184.4v.8h1.4v-.8"/>
</g>
<!-- layer: GUIAS -->
<path d="M68.8 89.7l.7 .1v5l2.9 .2 .2 .2 .1 .3h-7.1v-.3l.3-.2 2.9-.2zM65.3 100.8h3.8v.5h-1.7v3.4h-.4v-3.4h-1.7zM65.6 174.1h7.1v.2l-.3 .3-2.9 .3v5l-.7 .1v-5.1l-2.9-.3-.3-.1zM67 164.9h.4v3.5h1.7v.4h-3.8v-.4h1.7z" fill="none" stroke="#000" stroke-width=".21"/>
<!-- layer: CHASIS -->
<g fill="none" stroke="#989898" stroke-width=".21">
<path d="M64.3 88.4h9.7v3.6h-4v-2.8h-1.7v2.8h-4zM64.3 88.3h9.7M64.3 88.3v.1M64.8 88.2l8.6 .1zM64.8 88.3h.1M65.2 86.1h-.6v1.7M68.3 91.5l.4 .1M68.3 91.6h.4M68.7 89.7v1.9M68.7 89.7v1.8M69.5 89.6l-.8-.1v.2M69.5 91.5l.1 .1z"/>
<path d="M69.5 89.6l.2-.1-.1 .2M69.6 89.7v1.8h.4M69.6 89.7l-.1 1.8M69.6 91.6h.4M73.4 88.3h.1M74 88.3v.1M76 87.8a.85 .85 0 0 1 .9 .8v2.6a.97 .97 0 0 1-1.3 .9h-.9v-.5h1.3l.4-.2v-2.8l-.2-.3h-14.5l-.2 .3v2.8l.4 .2h1.3v.5a1.93 1.93 0 0 1-2.1-.6l-.1-2.9a.86 .86 0 0 1 .9-.8h15v-2.6h-10.8l-.8 .6-.2 .4v1.6M76.2 87.8h.1M64.3 177.6h4v2.8h1.7v-2.8h4v3.7h-9.7zM68.3 178.1h.4v1.9M68.3 178h.4M68.7 178v.1z"/>
<path d="M68.7 180v.1h.8M68.7 178.1v1.9M69.5 178.1l.1-.1v2M69.6 178h.4M69.6 180l.1 .1-.2-.1M70 178.1h-.4v1.9M64.3 181.3h9.7M64.3 181.3h.1M64.8 181.3h8.6M74 181.3h.1M76 181.9a.85 .85 0 0 0 .9-.9v-2.6a.96 .96 0 0 0-1.3-.8h-.9v.4h1.3l.4 .2v2.8v.2l-.4 .2h-14.3l-.2-.4v-2.8l.4-.2h1.3v-.4a1.94 1.94 0 0 0-2.1 .5l-.1 2.9a.86 .86 0 0 0 .9 .9h15v2.5h-10.8l-.8-.6-.2-.4v-1.5"/>
</g>
<!-- layer: CWT -->
<path d="M60.1 104.7l1.7-1.7h1.8v2.6h7.2v-2.6h1.8l1.7 1.7v60.2l-1.7 1.7h-1.8v-2.5h-7.2v2.5h-1.8l-1.7-1.7zM65 105.5l4.3 .1M65 105.4v-.9l1.6-1.7h.4v1.9h.4v-1.9h.4l1.5 1.7v1M65 105.5v.1M69.3 105.4l-4.3 .1M65 164.1l4.3 .1zM65 164.2v1l1.6 1.6h.4v-1.9h.4v1.9h.4l1.5-1.6v-1M65 164.1h.1M69.3 164.1h.1" fill="none" stroke="#000" stroke-width=".21"/>
<!-- layer: TIMONERIA -->
<path d="M71.2 92l.3 1.2h.6v-.1h3.3v.5h.8v6.8h-.2v73.1h.2v2.5h-.8v.6h-3.3v-.2h-.6l-.3 1.2M74 91.1h.7v.5M76.4 89.2h-1.4v1.2h.5v.9h-.2v.3M76.9 89.2h1.3v2.1h.2v1l.9 .2v.6h-1v.5h-.8v6.8h.2v73.1h-.2v2.5h.8v.6h1v.6l-.9 .1v1h-.2v2.2h-.7v7.3h.7v.5h1v.7h-.8v.4h-.9v1.5h-1.3v-1.5h-3v.9h-1.1v-.9h-.5v-.3h3.8l.1-1.3h.7v-3.4M74.7 178v.5h-.7M75.3 178v.3h.9v.6h-1.2v1.6h1.2v.9M76.2 181.8v.1" fill="none" stroke="#000" stroke-width=".21"/>
<!-- layer: TENSOR LUEZAR -->
<g fill="none" stroke="#000" stroke-width=".21">
<path d="M60 188.5v2.4h.3l.1 .6h2.5v-.6h.3v-2.4M60.3 183.3h-.3l-.1 1.8M60.3 183.3h2.6M60.4 185.1a1.29 1.29 0 0 1 1.2-1.6 1.29 1.29 0 0 1 1.3 1.6M60.9 185.1a.7 .7 0 0 1 .1-.8 .7 .7 0 0 1 .7-.2 .72 .72 0 0 1 .6 .9v.1M61.3 186h.7M61.4 185.1a.35 .35 0 0 1-.1-.5 .35 .35 0 0 1 .6 0 .35 .35 0 0 1-.1 .5M61.6 186.1h.1M61.6 183.5h.1M62.9 183.3h.3l.2 1.8M63.5 185.7v-.5l-.2-.1h-3.4l-.2 .2v3.2h3.8M63.5 187.4v.1"/>
<circle cx="61.6" cy="190.1" r=".88"/>
<circle cx="61.6" cy="186.5" r=".56"/>
</g>
<!-- layer: PUERTA -->
<g fill="none" stroke="#000" stroke-width=".21">
<path d="M51.8 55.3h8.6l-8.5 .1v2.7l8.5 .1h-8.6M51.8 58.6h8.6l-8.5 .1v2.8h8.5h-8.6M55.8 54.8v6.9M92.4 54.2h1.7l-1.7 .1v1h41.7v3.2h-1.7l1.7-.1v-.2h-41.7zM92.4 54.8h-40.6v6.9h122.7v-.2M92.4 56h41.7M92.4 55.3h.1M92.4 57.5h41.7M92.4 56.7h41.7M92.4 54.8h79.5M92.8 54.8v-.2h1.4v-4.7h-7.2v2.4h1.9v.3h-2.1v-2.9h7.7v5.1M132 58.3h1.7l-1.6 .1v.2h41.7v2.9h-41.8z"/>
<path d="M132 59.4h41.8M134.1 58.2h.1M171.9 49.7h7.7v2.9h-2.1v-.3h1.9v-2.4h-7.2v8h2.3v3.4h1.6v-1h.3v1.2h-2.2v-3.3h-2.3zM172.2 54.8h2.3v6.5M52.8 64.3h121.7v6.9h-121.7zM55.5 64.5h6.8l-6.7 .1v2.7l6.7 .1h-6.8zM55.5 67.8h6.8l-6.7 .1v2.8h6.7h-6.8zM92.4 68.6h41.7M92.4 69.3h41.7M92.4 70h41.7M92.4 67.8h41.7v2.9h-41.7zM94.5 71.2v2.6"/>
<path d="M132 64.5h41.8v2.9h-41.8zM132 60.1h41.8M132 60.8h41.8M132 65.2h41.8M132 65.9h41.8M132 66.7h41.8M171.9 71.2v2.6M52.8 198.5h121.7v6.8h-121.7zM55.5 198.9h6.8l-6.7 .1v2.7l6.7 .1h-6.8zM92.4 199.6h41.7M92.4 198.9h41.7v2.9h-41.7zM94.5 195.9v2.6"/>
<path d="M171.9 195.9v2.6M51.8 211.4h8.6l-8.5 .1v2.8l8.5 .1h-8.6M51.8 208.1h8.6l-8.5 .1v2.7l8.5 .1h-8.6M55.5 202.2h6.8l-6.7 .1v2.8l6.7 .1h-6.8zM55.8 207.9v6.9M92.4 213.6h41.7M92.4 214.4h.1M92.4 212.2h41.7M92.4 212.9h41.7M92.4 201.1h41.7M92.4 200.3h41.7M92.4 211.4h41.7v-.2l-1.7-.1h1.7v3.3h-41.7v.9l1.7 .1h-1.7z"/>
<path d="M92.4 214.8h79.5M92.8 214.8v.3h1.4v4.6h-7.2v-2.4h1.9v-.3h-2.1v3h7.7v-5.2M132 208.1h41.8v2.9h-41.7v.3l1.6 .1h-1.7zM132 202.2h41.8v3h-41.8zM132 210.3h41.8M132 209.6h41.8M132 208.8h41.8M132 204.4h41.8M132 203.7h41.8M132 203h41.8M134.1 211.4h.1M174.2 208.1h2.2v1.3h-.3v-1.1h-1.6v3.4h-2.3v8h7.2v-2.4h-1.9v-.3h2.1v3h-7.7v-8.6h2.3z"/>
<path d="M174.5 208.3v6.5h-2.3M174.5 208.1v-.2h-122.7v6.9h40.6"/>
</g>
<!-- layer: AUX-1 -->
<g fill="none" stroke="#dcdcdc" stroke-width=".21">
<path d="M54.9 64.3v.3M54.9 64.9v.5M54.9 65.6v.5M54.9 66.4v.5M54.9 67.1v.5M54.9 67.9v.5M54.9 68.6v.5M54.9 69.4v.5M54.9 70.1v.5M54.9 70.9v.3M54.9 198.5v.3M54.9 199v.5"/>
<path d="M54.9 199.8v.5M54.9 200.5v.5M54.9 201.3v.5M54.9 202v.5M54.9 202.8v.5M54.9 203.5v.5M54.9 204.3v.5M54.9 205v.3"/>
</g>
<!-- layer: 0 -->
<path d="M3 3.4h203.5v260.6h-203.5zM3 264h29.1v20h-29.1zM4 265h27.1v18h-27.1zM33.1 265h143.3v18h-143.3zM177.4 264h29.1v20h-29.1zM178.4 265h27.1v18h-27.1zM3 284h203.5v10h-203.5z" fill="none" stroke="#000" stroke-width=".21"/>
<g font-size="3.8">
<text x="107.8" y="28.5">W = 1515</text>
<text x="62.7" y="37.2">355</text>
<text x="116.1" y="37.1">W CAB = 1100</text>
<text x="176" y="37.2">60</text>
<text x="18.8" y="58.9" transform="rotate(-90 18.8 58.9)">70</text>
<text x="200.5" y="68.6" transform="rotate(-90 200.5 68.6)">130</text>
<text x="18.8" y="77.6" transform="rotate(-90 18.8 77.6)">345</text>
<text x="200.7" y="74.8" transform="rotate(-90 200.7 74.8)">40</text>
<text x="10.2" y="142" transform="rotate(-90 10.2 142)">H = 1740</text>
<text x="18.8" y="146.7" transform="rotate(-90 18.8 146.7)">EG T82 = 1050</text>
<text x="27.4" y="145.8" transform="rotate(-90 27.4 145.8)">EG T45 = 700</text>
<text x="200.7" y="146.4" transform="rotate(-90 200.7 146.4)">H CAB = 1400</text>
<text x="18.8" y="197.6" transform="rotate(-90 18.8 197.6)">345</text>
<text x="200.7" y="198.6" transform="rotate(-90 200.7 198.6)">40</text>
<text x="200.5" y="206.6" transform="rotate(-90 200.5 206.6)">130</text>
<text x="18.8" y="214.6" transform="rotate(-90 18.8 214.6)">70</text>
<text x="88.7" y="229.8">90</text>
<text x="127.7" y="229.8">PL 900</text>
<text x="173.9" y="229.8">90</text>
<text x="129.2" y="238.4">1100</text>
</g>
<g font-size="3.5">
<text x="56.2" y="271.7">PLATAFORMA ELEVADORA VERTICAL PARA EL USO POR</text>
<text x="70.9" y="275.3">PERSONAS CON MOVILIDAD REDUCIDA</text>
<text x="88.8" y="279">Q= 385KG - 2@180º</text>
</g>
<g font-size="2.5">
<text x="48.8" y="291.7">Telf.: +34 952 20 71 66 / Fax: +34 952 20 32 91 // E-mail: ctv@ctvlifts.com / Web: www.ctvlifts.com</text>
<text x="67.7" y="289">Pol. Ind. La Huertecilla. C/ Generación nº 44. 29004 Málaga (Spain)</text>
</g>
</svg>
